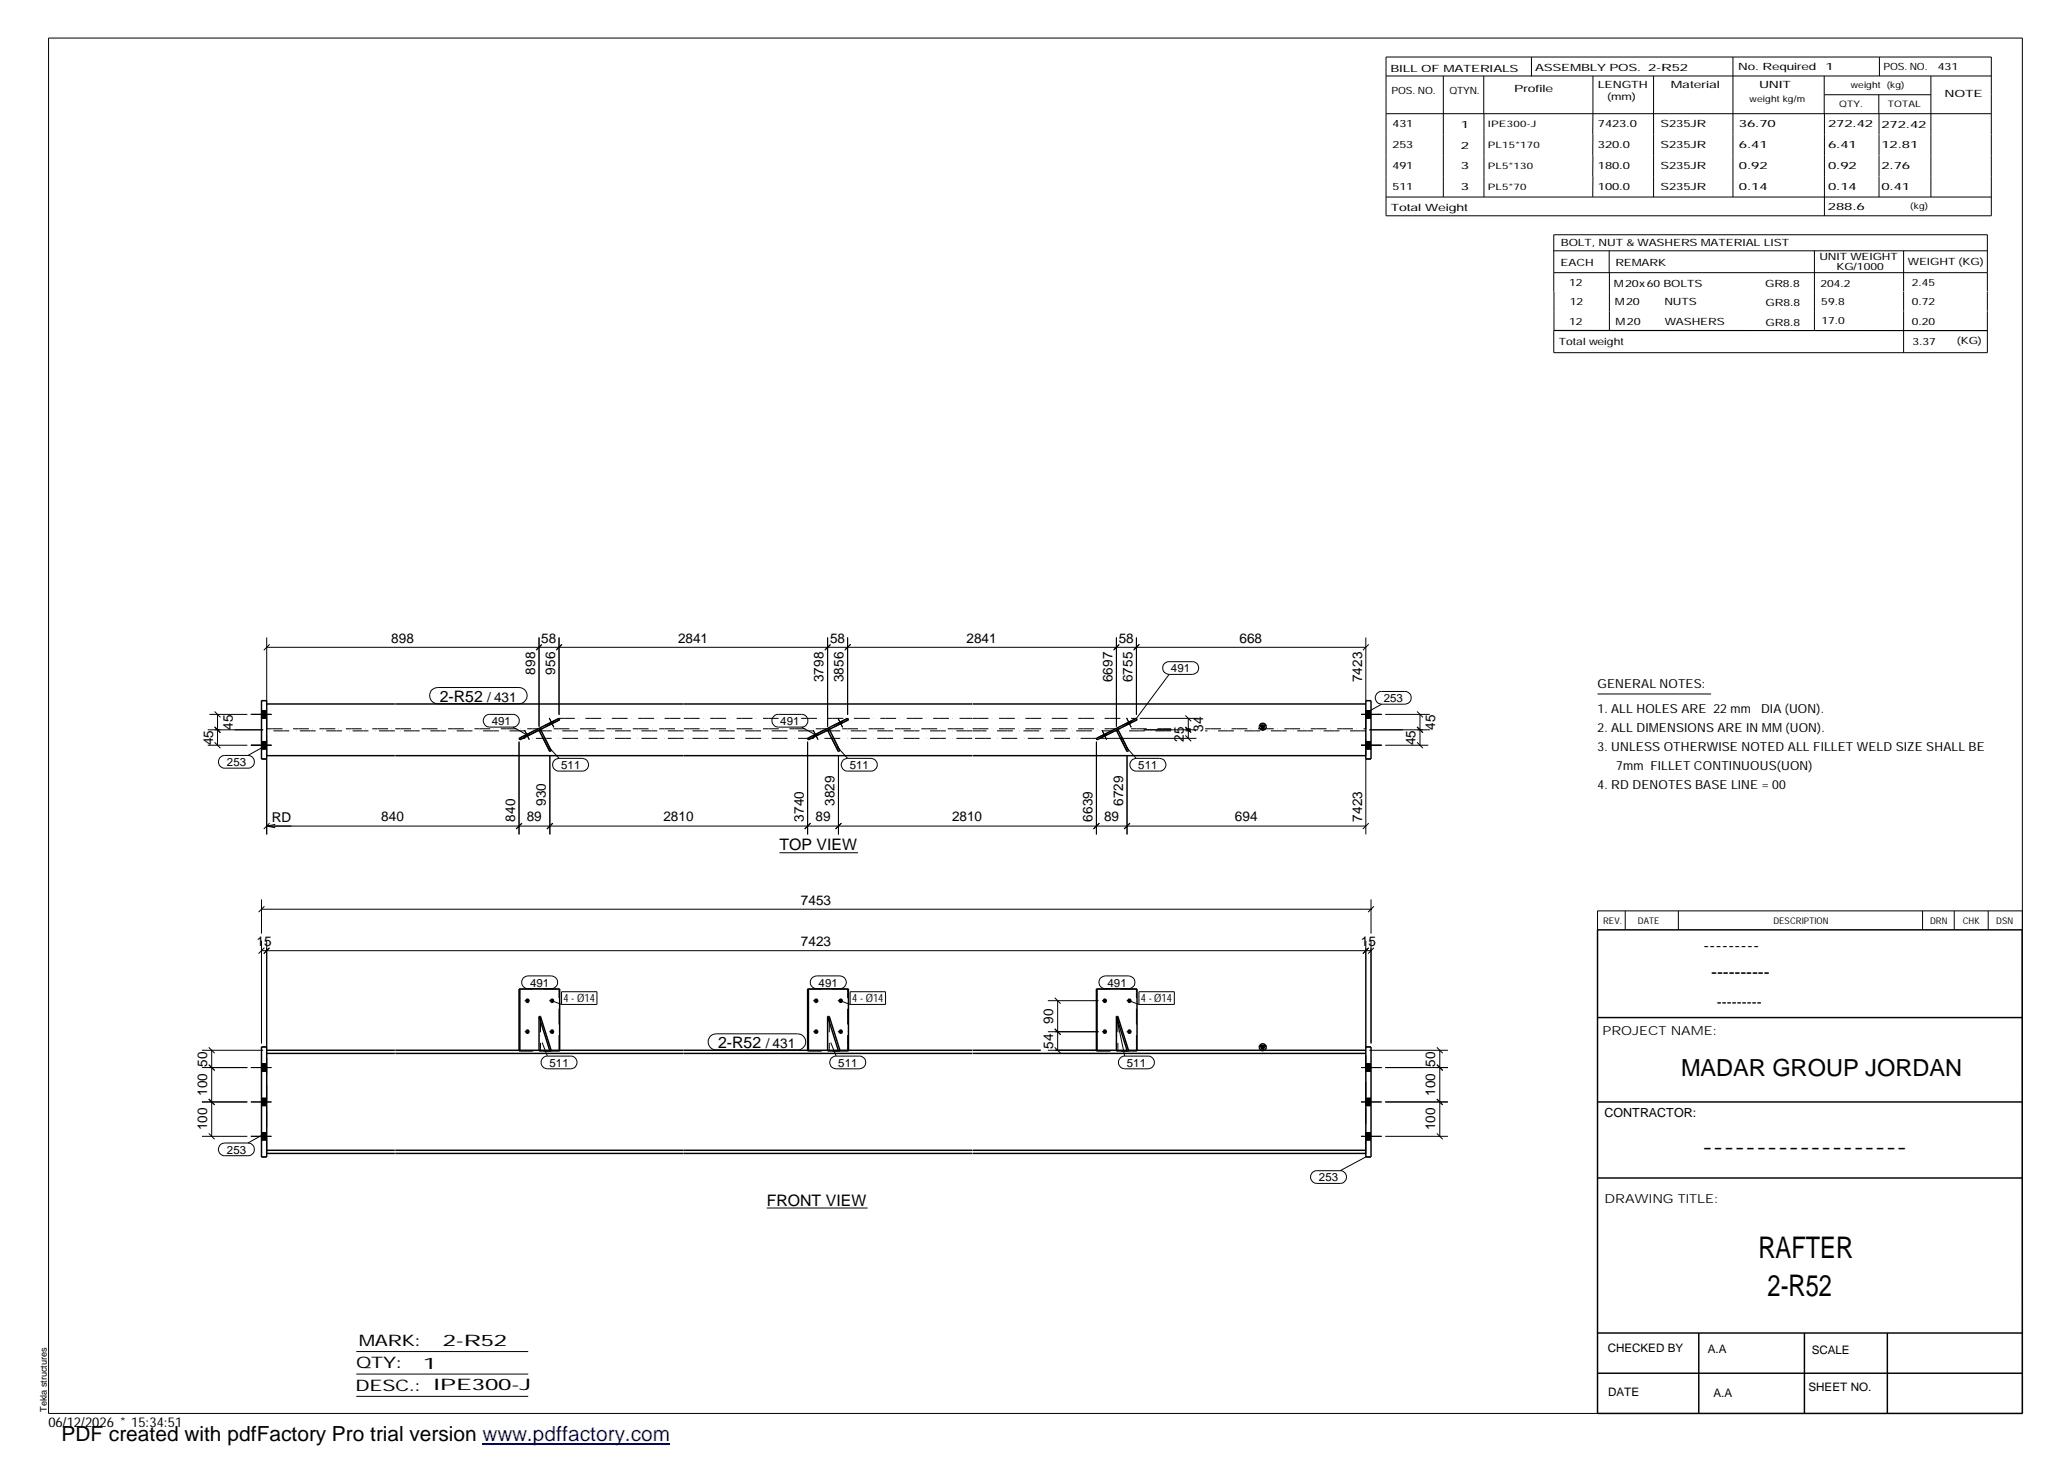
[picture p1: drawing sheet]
<svg xmlns="http://www.w3.org/2000/svg" width="420mm" height="297mm" viewBox="0 0 420 297" stroke-linecap="round" stroke-linejoin="round" font-family="sans-serif">
<g fill="none" stroke="#000" stroke-width=".2">
<path d="M9.9 7.7h401v279.5h-401zM281.6 11.6h123v32.2h-123zM281.6 15.4h123M293.2 15.4v24.6M301.5 15.4v7.7M311.1 11.6v3.9M323.6 15.4v16.2M336 15.4v24.6M352.1 11.6v28.4M370.6 15.4v7.7M370.7 19.2h21.6M381.7 19.2v3.9"/>
<path d="M381.8 11.6v3.8M392.3 15.4v24.6M281.6 23.1h123M301.5 23.1v16.9M323.6 31.6v4.2M323.6 35.8v4.2M370.7 23.1v20.7M381.8 23.1v16.9M281.6 40h123M315.7 55.4h88.1M315.7 51h88.1M315.7 59.3v7.8"/>
<path d="M326.9 51v4.4M327 55.4v11.8M368.6 51v16.2M386.8 51v8.2M386.8 59.3v3.8M403.8 59.2v-11.5h-88.1v11.6M403.8 59.3v3.8M386.8 63.2v8.5M403.8 63.2v8.5h-88.1v-4.5h88.1M54.2 129.5v12.9M54.2 131.5h223.3M54.8 130.9l-1.2 1.2"/>
<path d="M109.5 129.5v18.1M110 131l-1.1 1.1M110.1 130.9l-1.1 1.1M113.1 132l1.1-1.1-1.2 1.2M113.6 129.5v15.7M168.1 129.5v18.1M168.7 131l-1.1 1.1M168.7 130.9l-1 1.1M172.2 129.5v15.7M172.8 130.9l-1.2 1.2M226.8 129.5v18.1M227.3 131l-1.1 1.1"/>
<path d="M227.4 130.9l-1.1 1.1M230.4 132l1.1-1.1-1.2 1.2M230.9 129.5v15.7M236.6 134.8l.7-.4h4.9a1.29 1.29 0 0 1 1.3 1.3 1.29 1.29 0 0 1-1.3 1.3h-4.7a1.31 1.31 0 0 1-1.2-.8 1.31 1.31 0 0 1 .3-1.4zM237.5 137l-6.6 9M277.5 129.5v12.9M278.1 130.9l-1.2 1.2M42.2 151.4h8M42.2 148.3h11.3M42.5 145.1h7.7M43.6 150.8l1.2 1.2M43.6 147.7l1.2 1.2"/>
<path d="M43.6 144.6l1.2 1.1M44.2 145.1v6.3M44.7 153.9l.5-.3 .5-.1h4.7a1.29 1.29 0 0 1 1.3 1.3 1.29 1.29 0 0 1-1.3 1.3h-4.7a1.31 1.31 0 0 1-1.2-.8 1.31 1.31 0 0 1 .2-1.4zM51 145.1h4.2M51 151.4h4.2M53.1 144.4h1.1M53.1 145.9h1.1M53.1 150.7h1.1M53.1 152.2h1.1M53.3 151.8l-2.9 1.7M54.2 154.2v15.3M87.8 140.2l.5-.4 .6-.1h16.6a1.65 1.65 0 0 1 1.6 1.6 1.65 1.65 0 0 1-1.6 1.7h-16.6a1.67 1.67 0 0 1-1.5-1 1.67 1.67 0 0 1 .4-1.8z"/>
<path d="M98.6 145.5l.6-.4h5a1.29 1.29 0 0 1 1.3 1.3 1.29 1.29 0 0 1-1.3 1.3h-4.7a1.31 1.31 0 0 1-1.2-.8 1.31 1.31 0 0 1 .3-1.4zM104.2 147.7l3 1.7M105.5 150.7v18.8M106.6 148.4l.9 1.9M106.6 149.4l.1 .4M107.4 149l.2 .3M111.5 151.8l2.1 2.3M111.6 145.9l.9 1.9M111.6 146.9l.1 .4M111.7 153.4v16.1M112.4 146.5l.2 .3M112.6 154.5l1-.4h4.7a1.29 1.29 0 0 1 1.3 1.3 1.29 1.29 0 0 1-1.3 1.3h-4.7a1.28 1.28 0 0 1-1.2-.8 1.28 1.28 0 0 1 .2-1.4z"/>
<path d="M157.2 145.5l.7-.4h5a1.29 1.29 0 0 1 1.3 1.3 1.29 1.29 0 0 1-1.3 1.3h-4.8a1.29 1.29 0 0 1-1.2-.8 1.29 1.29 0 0 1 .3-1.4zM162.9 147.7l2.9 1.7M164.1 150.7v18.8M165.2 148.4l1 1.9M165.2 149.4l.2 .4M166.1 149l.1 .3M170.1 151.8l2.1 2.3M170.2 145.9l1 1.9M170.2 146.9l.2 .4M170.3 153.4v16.1M171.1 146.5l.1 .3M171.3 154.5l.9-.4h4.8a1.29 1.29 0 0 1 1.2 1.3 1.29 1.29 0 0 1-1.2 1.3h-4.8a1.31 1.31 0 0 1-1.2-.8 1.31 1.31 0 0 1 .3-1.4z"/>
<path d="M222.8 150.7v18.8M223.4 150h19.7M223.9 149.4l.1 .4M223.9 148.4l.9 1.9M224.7 149l.2 .3M228.8 151.8l2 2.3M228.9 146.9l.1 .4M228.9 145.9l.9 1.9M229 153.4v16.1M229.7 146.5l.2 .3M230.1 154.3l.7-.2h4.8a1.29 1.29 0 0 1 1.3 1.3 1.29 1.29 0 0 1-1.3 1.3h-4.8a1.3 1.3 0 0 1-1.2-1 1.3 1.3 0 0 1 .5-1.4zM231.6 146h11.8"/>
<path d="M232.4 148.3h11M240.8 149.4l1.2 1.2M240.8 147.7l1.1 1.1M240.8 145.4l1.2 1.1M240.9 147.8l1.1 1.1M241.4 146v4M276.5 145.1h4.2M276.5 151.4h4.2M277.5 144.4h1.1M277.5 145.9h1.1M277.5 150.7h1.1M277.5 152.2h1.1"/>
<path d="M277.5 154.2v15.3M278.2 148.3h12.3M279.8 140.9l.7-.4h4.9a1.29 1.29 0 0 1 1.3 1.3 1.29 1.29 0 0 1-1.3 1.3h-4.7a1.31 1.31 0 0 1-1.2-.8 1.31 1.31 0 0 1 .3-1.4zM280.7 143.1l-3 1.6M281.4 145.1h9.1M281.4 151.4h8.8M287.9 150.8l1.2 1.2M287.9 147.7l1.2 1.2M287.9 144.6l1.2 1.1M288.5 145.1v6.3M324.6 141h23M54.2 167.8h223.3"/>
<path d="M54.2 167.8l1.7 .4M54.8 167.2l-1.2 1.2M55.9 167.5l-1.7 .3M106 167.2l-1.1 1.2M112.3 167.2l-1.2 1.2M158.4 173.3h15.9M164.7 167.2l-1.2 1.2M170.9 167.2l-1.1 1.2M223.4 167.2l-1.2 1.2M229.6 167.2l-1.2 1.2M278.1 167.2l-1.2 1.2M53.1 184.7h225.5"/>
<path d="M53.1 182.7v7M53.1 191.1v20.9M53.1 193.2h225.5M53.7 184.1l-1.2 1.2M53.7 192.6l-1.2 1.1M54.2 191.1v21.6M54.8 192.6l-1.2 1.1 1.1-1.1M106.3 198.7l1-.4h4.7a1.29 1.29 0 0 1 1.3 1.3 1.29 1.29 0 0 1-1.3 1.3h-4.7a1.3 1.3 0 0 1-1.2-.8 1.3 1.3 0 0 1 .2-1.4zM165 198.7l.9-.4h4.7a1.29 1.29 0 0 1 1.4 1.3 1.29 1.29 0 0 1-1.4 1.3h-4.7a1.28 1.28 0 0 1-1.2-.8 1.28 1.28 0 0 1 .3-1.4zM223.6 198.7l1-.4h4.7a1.29 1.29 0 0 1 1.3 1.3 1.29 1.29 0 0 1-1.3 1.3h-4.7a1.3 1.3 0 0 1-1.2-.8 1.3 1.3 0 0 1 .2-1.4zM277.5 191.1v21.6M278.1 192.6l-1.2 1.1"/>
<path d="M278.6 182.7v7M278.6 191.1v20.9M279.1 184.1l-1.1 1.2M279.1 192.6l-1.1 1.1M330.2 185.1v3.8M341 185.1v3.8M390.6 185.1v3.8M397 185.1v3.8M403.9 185.1v3.8M410.9 185.1h-86.3v3.8M41 216.9h9.2M41 213.4h12.5"/>
<path d="M42.4 216.3l1.2 1.2M42.4 212.8l1.2 1.2M43 213.4v17.5M51 216.9h4.2M53.1 217.7h1.1M53.1 216.1h1.1M106.6 209.6h.9M106.6 203.3h.9M110.2 215.1l.8-.5h5a1.29 1.29 0 0 1 1.3 1.3 1.29 1.29 0 0 1-1.3 1.3h-4.8a1.31 1.31 0 0 1-1-2.1zM110.2 211.8l1 2.8M111.6 209.6h.9M111.6 203.3h.9"/>
<path d="M112.1 203.3l2 .8M114.1 201.5h7.2v2.6h-7.2zM144.4 210.5l.5-.3 .6-.2h16.6a1.63 1.63 0 0 1 1.6 1.7 1.63 1.63 0 0 1-1.6 1.6h-16.6a1.63 1.63 0 0 1-1.5-1 1.63 1.63 0 0 1 .4-1.8zM165.2 209.6h1M165.2 203.3h1M168.8 215.1l.8-.5h5a1.29 1.29 0 0 1 1.3 1.3 1.29 1.29 0 0 1-1.3 1.3h-4.7a1.31 1.31 0 0 1-1.1-2.1zM168.8 211.8l1.1 2.8M170.2 209.6h1M170.2 203.3h1M170.7 203.3l2 .8M172.7 201.5h7.2v2.6h-7.2zM212.9 209.6h10.3"/>
<path d="M212.9 203.3h10.3M212.9 213.4h10.3M214.3 212.8l1.2 1.2M214.3 209l1.2 1.2M214.3 202.7l1.2 1.2M214.9 203.3v10.1M223.9 209.6h.9M223.9 203.3h.9M226.8 206.5l1.7 8.1M227.8 214.8l.5-.2h5a1.29 1.29 0 0 1 1.3 1.3 1.29 1.29 0 0 1-1.3 1.3h-4.8a1.3 1.3 0 0 1-1.2-1 1.3 1.3 0 0 1 .5-1.4zM228.9 209.6h.9M228.9 203.3h.9"/>
<path d="M229.4 203.3l2 .8M231.4 201.5h7.2v2.6h-7.2zM276.5 216.9h4.2M277.5 217.7h1.1M277.5 216.1h1.1M278.2 213.4h16M281.4 216.9h12.8M291.9 216.3l1.2 1.2M291.9 212.8l1.2 1.2M292.5 213.4v17.5M41 223.9h9.2M41 230.9h9.2"/>
<path d="M42.4 230.3l1.2 1.2M42.4 223.3l1.2 1.2M44.7 232.6l.5-.3 .5-.1h4.7a1.29 1.29 0 0 1 1.3 1.3 1.29 1.29 0 0 1-1.3 1.3h-4.7a1.31 1.31 0 0 1-1.2-.8 1.31 1.31 0 0 1 .2-1.4zM51 223.9h4.2M51 230.9h4.2M53.1 224.6h1.1M53.1 223.1h1.1M53.1 231.6h1.1M53.1 230.1h1.1M53.3 230.6l-2.9 1.6M266.8 238.1l.5-.2h5a1.29 1.29 0 0 1 1.3 1.2 1.29 1.29 0 0 1-1.3 1.3h-4.8a1.3 1.3 0 0 1-1.2-.9 1.3 1.3 0 0 1 .5-1.4zM276.5 223.9h4.2"/>
<path d="M276.5 230.9h4.2M277.5 224.6h1.1M277.5 223.1h1.1M277.5 231.6h1.1M277.5 230.1h1.1M277.5 235.1l-5.2 2.8M281.4 223.9h12.8M281.4 230.9h12.8M291.9 230.3l1.2 1.2M291.9 223.3l1.2 1.2M155.8 245.4h20.5M72.4 274.6h34.9"/>
<path d="M72.4 279.2h34.9M72.4 283.7h34.9"/>
</g>
<g fill="#000">
<path d="M256 147.3h1.1l-.6 1zM256 212.4h1.1l-.6 1z"/>
<path d="M53.1 144.4h1.1v1.5h-1.1z" fill-rule="evenodd"/>
<path d="M53.1 150.7h1.1v1.5h-1.1z" fill-rule="evenodd"/>
<path d="M53.1 144.4h1.1v1.5h-1.1z" fill-rule="evenodd"/>
<path d="M53.1 150.7h1.1v1.5h-1.1z" fill-rule="evenodd"/>
<path d="M53.1 144.4h1.1v1.5h-1.1z" fill-rule="evenodd"/>
<path d="M53.1 150.7h1.1v1.5h-1.1z" fill-rule="evenodd"/>
<path d="M106.6 149.4l.8-.4 .2 .3-.9 .5z" fill-rule="evenodd"/>
<path d="M106.6 149.4l.8-.4 .2 .3-.9 .5z" fill-rule="evenodd"/>
<path d="M111.6 146.9l.8-.4 .2 .3-.9 .5z" fill-rule="evenodd"/>
<path d="M111.6 146.9l.8-.4 .2 .3-.9 .5z" fill-rule="evenodd"/>
<path d="M165.2 149.4l.9-.4 .1 .3-.8 .5z" fill-rule="evenodd"/>
<path d="M165.2 149.4l.9-.4 .1 .3-.8 .5z" fill-rule="evenodd"/>
<path d="M170.2 146.9l.9-.4 .1 .3-.8 .5z" fill-rule="evenodd"/>
<path d="M170.2 146.9l.9-.4 .1 .3-.8 .5z" fill-rule="evenodd"/>
<path d="M223.9 149.4l.8-.4 .2 .3-.9 .5z" fill-rule="evenodd"/>
<path d="M223.9 149.4l.8-.4 .2 .3-.9 .5z" fill-rule="evenodd"/>
<path d="M228.9 146.9l.8-.4 .2 .3-.9 .5z" fill-rule="evenodd"/>
<path d="M228.9 146.9l.8-.4 .2 .3-.9 .5z" fill-rule="evenodd"/>
<path d="M277.5 150.7h1.1v1.5h-1.1z" fill-rule="evenodd"/>
<path d="M277.5 144.4h1.1v1.5h-1.1z" fill-rule="evenodd"/>
<path d="M277.5 150.7h1.1v1.5h-1.1z" fill-rule="evenodd"/>
<path d="M277.5 144.4h1.1v1.5h-1.1z" fill-rule="evenodd"/>
<path d="M277.5 150.7h1.1v1.5h-1.1z" fill-rule="evenodd"/>
<path d="M277.5 144.4h1.1v1.5h-1.1z" fill-rule="evenodd"/>
<path d="M53.1 216.1h1.1v1.6h-1.1z" fill-rule="evenodd"/>
<path d="M53.1 216.1h1.1v1.6h-1.1z" fill-rule="evenodd"/>
<path d="M170.5 209.3a.4 .4 0 0 1 .4-.2 .4 .4 0 0 1 .3 .3v.4l-.4 .3-.4-.3z" fill-rule="evenodd"/>
<path d="M170.5 203l.3-.2 .3 .2 .1 .1-.1 .6a.4 .4 0 0 1-.4 .1 .4 .4 0 0 1-.3-.3z" fill-rule="evenodd"/>
<path d="M277.5 216.1h1.1v1.6h-1.1z" fill-rule="evenodd"/>
<path d="M277.5 216.1h1.1v1.6h-1.1z" fill-rule="evenodd"/>
<path d="M53.1 223.1h1.1v1.5h-1.1z" fill-rule="evenodd"/>
<path d="M53.1 223.1h1.1v1.5h-1.1z" fill-rule="evenodd"/>
<path d="M53.1 230.1h1.1v1.5h-1.1z" fill-rule="evenodd"/>
<path d="M53.1 230.1h1.1v1.5h-1.1z" fill-rule="evenodd"/>
<path d="M277.5 223.1h1.1v1.5h-1.1z" fill-rule="evenodd"/>
<path d="M277.5 223.1h1.1v1.5h-1.1z" fill-rule="evenodd"/>
<path d="M277.5 230.1h1.1v1.5h-1.1z" fill-rule="evenodd"/>
<path d="M277.5 230.1h1.1v1.5h-1.1z" fill-rule="evenodd"/>
<circle cx="107.1" cy="203.3" r=".47"/>
<circle cx="107.2" cy="209.6" r=".46"/>
<circle cx="112.1" cy="203.3" r=".47"/>
<circle cx="112.2" cy="209.6" r=".46"/>
<circle cx="165.8" cy="203.3" r=".48"/>
<circle cx="165.8" cy="209.6" r=".47"/>
<circle cx="224.4" cy="203.3" r=".47"/>
<circle cx="224.5" cy="209.6" r=".46"/>
<circle cx="229.4" cy="203.3" r=".47"/>
<circle cx="229.5" cy="209.6" r=".46"/>
</g>
<g fill="none" stroke="#000" stroke-width=".3">
<path d="M53.1 142.4h1.1v11.8h-1.1zM54.2 143h26M54.2 153.5h26M80.3 143h117.2M80.3 153.5h117.2M105.5 150l8.1-4 .1 .2-8.1 4.1zM109.5 148.4l2.2 4.2M109.8 148.2l2.2 4.3M164.1 150l8.1-4 .2 .2-8.1 4.1zM168.1 148.4l2.2 4.2M168.5 148.2l2.1 4.3M197.6 143h79.9"/>
<path d="M197.6 153.5h79.9M222.8 150l8.1-4 .1 .2-8.1 4.1zM226.8 148.4l2.2 4.2M227.1 148.2l2.2 4.3M256 147.3h1.1l-.6 1zM277.5 142.4h1.1v11.8h-1.1zM324.6 188.9h86.2l.1 98.3h-86.3zM53.1 212.7h1.1v22.4h-1.1zM54.2 213.4h26M54.2 214h26M80.3 213.4h117.2M80.3 214h117.2"/>
<path d="M105.5 213.4v-12.5h8.2v12.5M105.6 200.9v12.5M109.5 206.5h.3l2.2 6.9M109.5 206.5l2.2 6.9M109.5 206.5v6.9M164.1 213.4v-12.5h8.3v12.5M164.3 200.9v12.5M168.1 206.5h.4l2.1 6.9M168.1 206.5l2.2 6.9M168.1 206.5v6.9M197.6 213.4h13.9M197.6 214h79.9"/>
<path d="M214.4 213.4h63.1M222.8 213.4v-12.5h8.2v12.5M222.9 200.9v12.5M226.8 206.5l2.2 6.9M226.8 206.5v6.9M226.8 206.5h.3l2.2 6.9M256 212.4h1.1l-.6 1zM277.5 212.7h1.1v22.4h-1.1zM324.6 206.7h86.3M54.2 234.3h26M54.2 233.7h26M80.3 234.3h117.2"/>
<path d="M80.3 233.7h117.2M197.6 234.3h79.9M197.6 233.7h79.9M324.6 239.3h86.3M324.6 223.9h86.3M324.6 270.8h86.3M324.6 279h86.3M345.1 270.8v16.4M366.6 270.8v16.4M383.5 270.8v16.4"/>
<circle cx="256.6" cy="147.6" r=".7"/>
<circle cx="256.6" cy="212.8" r=".7"/>
</g>
<g fill="none" stroke="#000" stroke-width=".2" stroke-dasharray="1.1 0 2.1 .7 0 1.4" stroke-linecap="butt">
<path d="M53.1 142.4h1.1M53.1 154.2h1.1M54.2 153.5v-10.5M54.2 148.1h26M80.2 148.5h-26M80.3 148.1h58.6M105.5 150l.1 .3M109.5 148.4l.3-.2M111.7 152.7l-2.2-4.3M111.7 152.7l.3-.1M112 152.6l-2.2-4.4M113.6 146l-8.1 4"/>
<path d="M113.6 146h25.3M113.7 146.2l-.1-.2M113.7 146.2l-8.1 4.1M138.9 148.5h-58.6M138.9 150h-33.4M138.9 148.1h58.6M138.9 146h19.3M162.8 146h34.7M164.1 150l.2 .3M168.1 148.4l.4-.2M170.3 152.7l-2.2-4.3M170.3 152.7l.3-.1"/>
<path d="M170.6 152.6l-2.1-4.4M172.2 146l-8.1 4M172.4 146.2l-.2-.2M172.4 146.2l-8.1 4.1M197.5 148.5h-58.6M197.5 150h-58.6M197.6 148.1h40.4M197.6 146h33.3M222.8 150l.1 .3M222.8 150h-25.2M226.8 148.4l.3-.2M229 152.7l-2.2-4.3"/>
<path d="M229 152.7l.3-.1M229.3 152.6l-2.2-4.4M230.9 146l-8.1 4M231 146.2l-.1-.2M231 146.2l-8.1 4.1M238 148.5h-40.4M240.9 148.1h1M241.9 148.5h-1M244.9 148.1h32.6M277.5 153.5v-10.5M277.5 148.5h-32.6M277.5 154.2h1.1"/>
<path d="M277.5 142.4h1.1M54.2 212.7h-1.1M105.5 213.5h.1M105.5 213.4v.1M105.6 213.4v.1M109.5 213.5h2.2M109.5 213.4v.1M109.5 213.5h.3M109.8 206.5v7M111.7 213.5v-.1M111.7 213.5h.3M112 213.5h-2.2"/>
<path d="M112 213.5v-.1M113.6 213.5v-12.6M113.6 200.9h.1M113.6 213.5h-8.1M113.6 200.9h-8.1M113.7 213.5h-.1M113.7 213.4v.1M113.7 213.5h-8.1M164.1 213.5h.2M164.1 213.4v.1M164.3 213.4v.1M168.1 213.5h2.2"/>
<path d="M168.1 213.4v.1M168.1 213.5h.4M168.5 206.5v7M170.3 213.5v-.1M170.3 213.5h.3M170.6 213.5h-2.1M170.6 213.5v-.1M172.2 213.5v-12.6M172.2 200.9h.2M172.2 213.5h-8.1M172.2 200.9h-8.1M172.4 213.5h-.2"/>
<path d="M172.4 213.4v.1M172.4 213.5h-8.1M222.8 213.5h.1M222.8 213.4v.1M222.9 213.4v.1M226.8 213.5h2.2M226.8 213.4v.1M226.8 213.5h.3M227.1 206.5v7M229 213.5v-.1M229 213.5h.3M229.3 213.5h-2.2"/>
<path d="M229.3 213.5v-.1M230.9 213.5v-12.6M230.9 200.9h.1M230.9 213.5h-8.1M230.9 200.9h-8.1M231 213.5h-.1M231 213.4v.1M231 213.5h-8.1M278.6 212.7h-1.1M53.1 235.1h1.1M54.2 234.3v-20.9M277.5 234.3v-.6"/>
<path d="M277.5 233.7v-20.3M277.5 235.1h1.1"/>
</g>
<path d="M98 293.3h38.2" fill="none" stroke="#00f" stroke-width=".3"/>
<g font-size="6.1">
<text x="357.3" y="255.5">RAFTER</text>
<text x="359.1" y="263.3">2-R52</text>
</g>
<text font-size="4.8" x="341.5" y="218.6">MADAR GROUP JORDAN</text>
<text font-size="4.2" x="12.5" y="292.7">PDF created with pdfFactory Pro trial version www.pdffactory.com</text>
<g font-size="3.6">
<text x="346.1" y="193.2">---------</text>
<text x="347.7" y="198.6">----------</text>
<text x="345.8" y="234.2">-------------------</text>
</g>
<g font-size="3.2">
<text x="89.4" y="142.6">2-R52</text>
<text x="158.4" y="172.7">TOP VIEW</text>
<text x="145.9" y="212.9">2-R52</text>
<text x="155.8" y="244.9">FRONT VIEW</text>
<text x="72.9" y="273.5">MARK:</text>
<text x="90" y="273.5">2-R52</text>
<text x="72.4" y="278">QTY:</text>
<text x="86" y="278.1">1</text>
<text x="72.2" y="282.6">DESC.:</text>
<text x="88.1" y="282.4">IPE300-J</text>
</g>
<text font-size="3" x="348.8" y="204.5">---------</text>
<g font-size="2.8">
<text x="79.5" y="130.6">898</text>
<text x="110" y="130.6">58</text>
<text x="137.8" y="130.6">2841</text>
<text x="168.7" y="130.6">58</text>
<text x="196.4" y="130.6">2841</text>
<text x="227.3" y="130.6">58</text>
<text x="251.8" y="130.6">668</text>
<text x="108.7" y="137.1" transform="rotate(-90 108.7 137.1)">898</text>
<text x="112.8" y="137.1" transform="rotate(-90 112.8 137.1)">956</text>
<text x="99" y="142.6">/ 431</text>
<text x="167.3" y="138.6" transform="rotate(-90 167.3 138.6)">3798</text>
<text x="171.4" y="138.6" transform="rotate(-90 171.4 138.6)">3856</text>
<text x="226" y="138.6" transform="rotate(-90 226 138.6)">6697</text>
<text x="230.1" y="138.6" transform="rotate(-90 230.1 138.6)">6755</text>
<text x="276.7" y="138.6" transform="rotate(-90 276.7 138.6)">7423</text>
<text x="47.3" y="148.3" transform="rotate(-90 47.3 148.3)">45</text>
<text x="244.5" y="148.7" transform="rotate(-90 244.5 148.7)">34</text>
<text x="291.6" y="148.3" transform="rotate(-90 291.6 148.3)">45</text>
<text x="43.3" y="151.4" transform="rotate(-90 43.3 151.4)">45</text>
<text x="240.5" y="150.7" transform="rotate(-90 240.5 150.7)">25</text>
<text x="287.6" y="151.4" transform="rotate(-90 287.6 151.4)">45</text>
<text x="55.2" y="167">RD</text>
<text x="77.5" y="166.9">840</text>
<text x="104.6" y="166.9" transform="rotate(-90 104.6 166.9)">840</text>
<text x="107" y="166.9">89</text>
<text x="110.9" y="163.8" transform="rotate(-90 110.9 163.8)">930</text>
<text x="134.8" y="166.9">2810</text>
<text x="163.3" y="166.9" transform="rotate(-90 163.3 166.9)">3740</text>
<text x="165.7" y="166.9">89</text>
<text x="169.5" y="163.8" transform="rotate(-90 169.5 163.8)">3829</text>
<text x="193.4" y="166.9">2810</text>
<text x="222" y="166.9" transform="rotate(-90 222 166.9)">6639</text>
<text x="224.3" y="166.9">89</text>
<text x="228.2" y="163.8" transform="rotate(-90 228.2 163.8)">6729</text>
<text x="250.9" y="166.9">694</text>
<text x="276.7" y="166.9" transform="rotate(-90 276.7 166.9)">7423</text>
<text x="162.7" y="183.8">7453</text>
<text x="52.1" y="192.2">15</text>
<text x="162.7" y="192.2">7423</text>
<text x="276.5" y="192.2">15</text>
<text x="214" y="208" transform="rotate(-90 214 208)">90</text>
<text x="155.6" y="212.9">/ 431</text>
<text x="214" y="213" transform="rotate(-90 214 213)">54</text>
<text x="42.1" y="216.7" transform="rotate(-90 42.1 216.7)">50</text>
<text x="291.6" y="216.7" transform="rotate(-90 291.6 216.7)">50</text>
<text x="42.1" y="222.7" transform="rotate(-90 42.1 222.7)">100</text>
<text x="291.6" y="222.7" transform="rotate(-90 291.6 222.7)">100</text>
<text x="42.1" y="229.7" transform="rotate(-90 42.1 229.7)">100</text>
<text x="291.6" y="229.7" transform="rotate(-90 291.6 229.7)">100</text>
<text x="9.8" y="290">06/12/2026 * 15:34:51</text>
</g>
<g font-size="2.5">
<text x="324.6" y="139.9">GENERAL NOTES:</text>
<text x="324.6" y="148.7">2. ALL DIMENSIONS ARE IN MM (UON).</text>
<text x="324.6" y="144.9">1. ALL HOLES ARE 22 mm</text>
<text x="357.8" y="144.9">DIA (UON).</text>
<text x="324.6" y="152.5">3. UNLESS OTHERWISE NOTED ALL FILLET WELD SIZE SHALL BE</text>
<text x="324.6" y="160.2">4. RD DENOTES BASE LINE = 00</text>
<text x="328.4" y="156.4">7mm FILLET CONTINUOUS(UON)</text>
<text x="325.6" y="210.3">PROJECT NAME:</text>
<text x="326" y="226.9">CONTRACTOR:</text>
<text x="326" y="244.4">DRAWING TITLE:</text>
</g>
<g font-size="2.4">
<text x="326.7" y="274.7">CHECKED BY</text>
<text x="347" y="275">A.A</text>
<text x="368.1" y="275.1">SCALE</text>
<text x="326.7" y="283.6">DATE</text>
<text x="348.1" y="283.9">A.A</text>
<text x="367.5" y="282.6">SHEET NO.</text>
</g>
<g font-size="2.3">
<text x="237.9" y="136.6">491</text>
<text x="281.1" y="142.6">253</text>
<text x="99.9" y="147.3">491</text>
<text x="158.5" y="147.3">491</text>
<text x="46.1" y="155.6">253</text>
<text x="114" y="156.2">511</text>
<text x="172.6" y="156.2">511</text>
<text x="231.3" y="156.2">511</text>
<text x="107.7" y="200.5">491</text>
<text x="114.5" y="203.7">4 - Ø14</text>
<text x="166.3" y="200.5">491</text>
<text x="173.1" y="203.7">4 - Ø14</text>
<text x="225" y="200.5">491</text>
<text x="231.8" y="203.7">4 - Ø14</text>
<text x="111.6" y="216.7">511</text>
<text x="170.3" y="216.7">511</text>
<text x="228.9" y="216.7">511</text>
<text x="46.1" y="234.4">253</text>
<text x="268" y="240">253</text>
</g>
<g font-size="2">
<text x="282.5" y="14.6">BILL OF MATERIALS</text>
<text x="311.9" y="14.4">ASSEMBLY POS.</text>
<text x="324.6" y="17.9">LENGTH</text>
<text x="334.9" y="14.4">2-R52</text>
<text x="339.5" y="17.9">Material</text>
<text x="353.1" y="14.2">No. Required</text>
<text x="357.4" y="17.9">UNIT</text>
<text x="370.9" y="14.2">1</text>
<text x="382.7" y="14.2">POS. NO.</text>
<text x="393.7" y="14.3">431</text>
<text x="282.7" y="19.1">POS. NO.</text>
<text x="294.5" y="19">QTYN.</text>
<text x="307.6" y="18.7">Profile</text>
<text x="326.5" y="20.4">(mm)</text>
<text x="395.1" y="19.6">NOTE</text>
<text x="282.9" y="25.8">431</text>
<text x="296.8" y="26">1</text>
<text x="324.7" y="25.9">7423.0</text>
<text x="337.4" y="25.9">S235JR</text>
<text x="353.3" y="25.9">36.70</text>
<text x="371.4" y="25.9">272.42</text>
<text x="382.3" y="25.9">272.42</text>
<text x="282.9" y="30">253</text>
<text x="282.9" y="34.3">491</text>
<text x="296.8" y="30.2">2</text>
<text x="296.8" y="34.4">3</text>
<text x="324.7" y="30.1">320.0</text>
<text x="324.7" y="34.4">180.0</text>
<text x="337.4" y="30.1">S235JR</text>
<text x="337.4" y="34.3">S235JR</text>
<text x="353.3" y="30.1">6.41</text>
<text x="353.3" y="34.4">0.92</text>
<text x="371.4" y="30.1">6.41</text>
<text x="371.4" y="34.3">0.92</text>
<text x="382.3" y="30.2">12.81</text>
<text x="382.3" y="34.4">2.76</text>
<text x="282.9" y="38.5">511</text>
<text x="296.8" y="38.6">3</text>
<text x="324.7" y="38.6">100.0</text>
<text x="337.4" y="38.6">S235JR</text>
<text x="353.3" y="38.6">0.14</text>
<text x="371.4" y="38.6">0.14</text>
<text x="382.3" y="38.6">0.41</text>
<text x="282.6" y="42.8">Total Weight</text>
<text x="371.4" y="42.7">288.6</text>
<text x="317.1" y="49.9">BOLT, NUT &amp; WASHERS MATERIAL LIST</text>
<text x="328.2" y="54">REMARK</text>
<text x="369.7" y="52.7">UNIT WEIGHT</text>
<text x="387.6" y="53.9">WEIGHT (KG)</text>
<text x="317.1" y="54">EACH</text>
<text x="318.8" y="58.1">12</text>
<text x="327.9" y="58.2">M20x60 BOLTS</text>
<text x="358.6" y="58.3">GR8.8</text>
<text x="369.9" y="58.2">204.2</text>
<text x="373.1" y="54.9">KG/1000</text>
<text x="388.4" y="58.2">2.45</text>
<text x="318.9" y="61.9">12</text>
<text x="328.1" y="62">M20</text>
<text x="338.2" y="62">NUTS</text>
<text x="358.7" y="62.3">GR8.8</text>
<text x="370" y="62">59.8</text>
<text x="370.1" y="65.9">17.0</text>
<text x="388.4" y="62">0.72</text>
<text x="388.4" y="66">0.20</text>
<text x="316.7" y="70.2">Total weight</text>
<text x="318.8" y="66">12</text>
<text x="328.3" y="66">M20</text>
<text x="338.2" y="66">WASHERS</text>
<text x="358.7" y="66.2">GR8.8</text>
<text x="388.6" y="70">3.37</text>
<text x="397.6" y="70">(KG)</text>
</g>
<g font-size="1.9">
<text x="325.7" y="187.8">REV.</text>
<text x="332.8" y="187.6">DATE</text>
<text x="360.3" y="187.7">DESCRIPTION</text>
<text x="392.1" y="187.6">DRN</text>
<text x="398.8" y="187.6">CHK</text>
<text x="405.6" y="187.7">DSN</text>
<text x="9.5" y="286.8" transform="rotate(-90 9.5 286.8)">Tekla structures</text>
</g>
<g font-size="1.8">
<text x="376" y="17.9">weight (kg)</text>
<text x="355.5" y="20.7">weight kg/m</text>
<text x="373.6" y="21.7">QTY.</text>
<text x="383.5" y="21.8">TOTAL</text>
<text x="302.3" y="25.9">IPE300-J</text>
<text x="302.3" y="30.1">PL15*170</text>
<text x="302.3" y="34.3">PL5*130</text>
<text x="302.3" y="38.6">PL5*70</text>
<text x="388.1" y="42.4">(kg)</text>
</g>
</svg>
